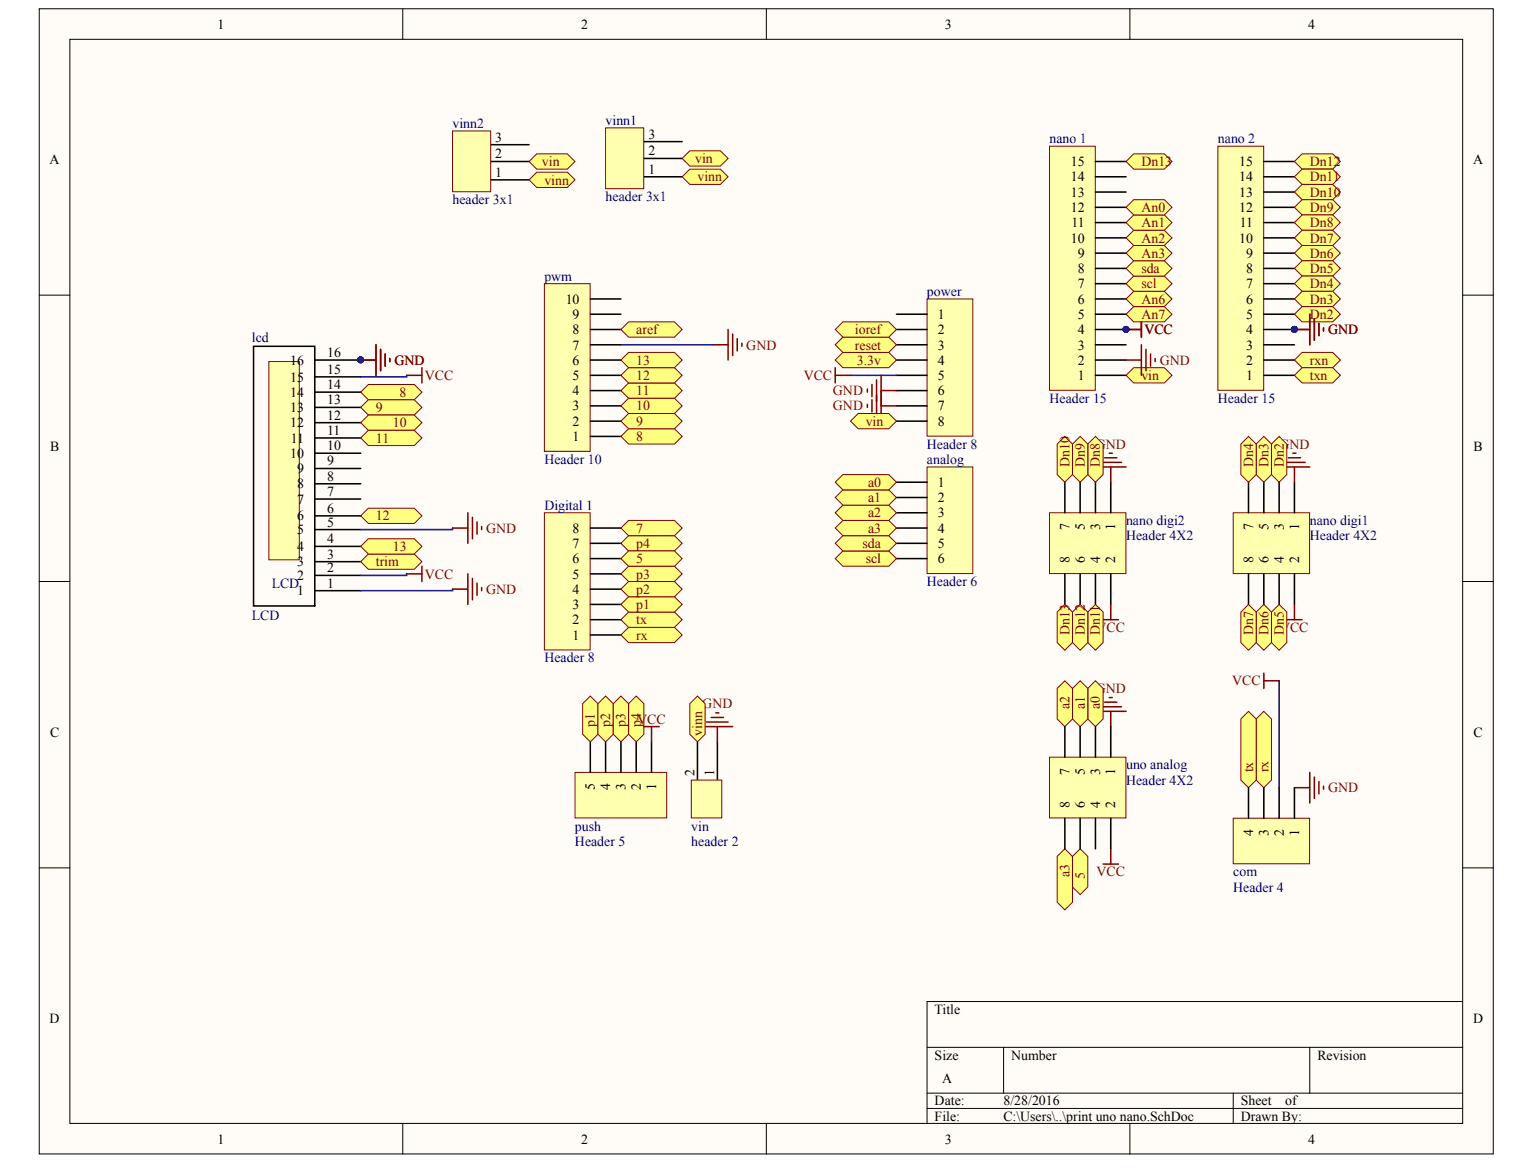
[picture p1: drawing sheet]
<svg xmlns="http://www.w3.org/2000/svg" width="271mm" height="206mm" viewBox="0 0 271 206" stroke-linecap="round" stroke-linejoin="round" font-family="sans-serif">
<g fill="#fffcf8" stroke="#000" stroke-width=".18">
<path d="M6.9 1.5h256.5v202h-256.5z"/>
<path d="M12.3 6.9h245.7v191.3h-245.7z"/>
</g>
<g fill="none" stroke="#000" stroke-width=".18">
<path d="M71 1.5v5.4M135.2 1.5v5.4M199.3 1.5v5.4M6.9 52.1h5.4M258 52.1h5.4M6.9 102.6h5.4M258 102.6h5.4M6.9 153.1h5.4M258 153.1h5.4M258 176.7h-94.5v21.5M71 198.2v5.4M135.2 198.2v5.4"/>
<path d="M163.5 184.7h94.5M163.5 192.8h94.5M163.5 195.5h94.5M177 184.7v8.1M199.3 198.2v5.4M217.5 192.8v5.4M231 184.7v8.1"/>
</g>
<path d="M96 90.4h8.1v24.2h-8.1z" fill="#ffffb0" stroke="#800000" stroke-width=".18"/>
<path d="M104.1 98.5h5.4M104.1 95.8h5.4M104.1 93.1h5.4M104.1 112h5.4M104.1 109.3h5.4M104.1 106.6h5.4M104.1 103.9h5.4M104.1 101.2h5.4" fill="none" stroke="#000" stroke-width=".27"/>
<g fill="#ffff80" stroke="#800000" stroke-width=".18">
<path d="M109.5 112l1.4-1.3h8.1l1.3 1.3-1.3 1.3h-8.1z" fill-rule="evenodd"/>
<path d="M109.5 109.3l1.4-1.3h8.1l1.3 1.3-1.3 1.4h-8.1z" fill-rule="evenodd"/>
<path d="M109.5 106.6l1.4-1.3h8.1l1.3 1.3-1.3 1.4h-8.1z" fill-rule="evenodd"/>
<path d="M109.5 103.9l1.4-1.3h8.1l1.3 1.3-1.3 1.4h-8.1z" fill-rule="evenodd"/>
<path d="M109.5 101.2l1.4-1.3h8.1l1.3 1.3-1.3 1.4h-8.1z" fill-rule="evenodd"/>
<path d="M109.5 95.8l1.4-1.3h8.1l1.3 1.3-1.3 1.4h-8.1z" fill-rule="evenodd"/>
<path d="M109.5 98.5l1.4-1.3h8.1l1.3 1.3-1.3 1.4h-8.1z" fill-rule="evenodd"/>
<path d="M109.5 93.1l1.4-1.3h8.1l1.3 1.3-1.3 1.4h-8.1z" fill-rule="evenodd"/>
</g>
<path d="M96 50h8.1v29.6h-8.1z" fill="#ffffb0" stroke="#800000" stroke-width=".18"/>
<path d="M104.1 58.1h5.4M104.1 55.4h5.4M104.1 52.7h5.4M104.1 77h5.4M104.1 74.3h5.4M104.1 71.6h5.4M104.1 68.9h5.4M104.1 66.2h5.4M104.1 63.5h5.4M104.1 60.8h5.4" fill="none" stroke="#000" stroke-width=".27"/>
<g fill="#ffff80" stroke="#800000" stroke-width=".18">
<path d="M109.5 77l1.4-1.4h8.1l1.3 1.4-1.3 1.3h-8.1z" fill-rule="evenodd"/>
<path d="M109.5 74.3l1.4-1.4h8.1l1.3 1.4-1.3 1.3h-8.1z" fill-rule="evenodd"/>
<path d="M109.5 71.6l1.4-1.4h8.1l1.3 1.4-1.3 1.3h-8.1z" fill-rule="evenodd"/>
<path d="M109.5 68.9l1.4-1.3h8.1l1.3 1.3-1.3 1.3h-8.1z" fill-rule="evenodd"/>
<path d="M109.5 66.2l1.4-1.3h8.1l1.3 1.3-1.3 1.4h-8.1z" fill-rule="evenodd"/>
<path d="M109.5 63.5l1.4-1.3h8.1l1.3 1.3-1.3 1.4h-8.1z" fill-rule="evenodd"/>
<path d="M109.5 58.1l1.4-1.3h8.1l1.3 1.3-1.3 1.4h-8.1z" fill-rule="evenodd"/>
</g>
<path d="M128.4 58.1v5.4M129.2 58.9v3.8M130 59.7v2.2M125.7 60.8h2.7M130.9 60.5v.6" fill="none" stroke="#800000" stroke-width=".27"/>
<path d="M109.5 60.8h16.2" fill="none" stroke="#000080" stroke-width=".27"/>
<path d="M163.5 82.4h8.1v18.8h-8.1z" fill="#ffffb0" stroke="#800000" stroke-width=".18"/>
<path d="M158.1 85.1h5.4M158.1 87.8h5.4M158.1 90.4h5.4M158.1 93.1h5.4M158.1 95.8h5.4M158.1 98.5h5.4" fill="none" stroke="#000" stroke-width=".27"/>
<path d="M163.5 52.7h8.1v24.2h-8.1z" fill="#ffffb0" stroke="#800000" stroke-width=".18"/>
<path d="M158.1 55.4h5.4M158.1 58.1h5.4M158.1 60.8h5.4M158.1 63.5h5.4M158.1 66.2h5.4M158.1 68.9h5.4M158.1 71.6h5.4M158.1 74.3h5.4" fill="none" stroke="#000" stroke-width=".27"/>
<g fill="#ffff80" stroke="#800000" stroke-width=".18">
<path d="M147.3 98.5l1.4-1.3h8.1l1.3 1.3-1.3 1.4h-8.1z" fill-rule="evenodd"/>
<path d="M147.3 95.8l1.4-1.3h8.1l1.3 1.3-1.3 1.4h-8.1z" fill-rule="evenodd"/>
<path d="M147.3 93.1l1.4-1.3h8.1l1.3 1.3-1.3 1.4h-8.1z" fill-rule="evenodd"/>
<path d="M147.3 90.4l1.4-1.3h8.1l1.3 1.3-1.3 1.4h-8.1z" fill-rule="evenodd"/>
<path d="M147.3 87.8l1.4-1.4h8.1l1.3 1.4-1.3 1.3h-8.1z" fill-rule="evenodd"/>
<path d="M147.3 85.1l1.4-1.4h8.1l1.3 1.4-1.3 1.3h-8.1z" fill-rule="evenodd"/>
</g>
<path d="M147.3 64.9v2.7M147.3 66.2h2.7M153 68.6v.6M153 71.3v.6M153.8 67.8v2.2M153.8 70.5v2.2M154.6 67v6.5M155.4 66.2v8.1M155.4 68.9h2.7M155.4 71.6h2.7" fill="none" stroke="#800000" stroke-width=".27"/>
<path d="M150 66.2h8.1" fill="none" stroke="#000080" stroke-width=".27"/>
<g fill="#ffff80" stroke="#800000" stroke-width=".18">
<path d="M147.3 63.5l1.4-1.3h8.1l1.3 1.3-1.3 1.4h-8.1z" fill-rule="evenodd"/>
<path d="M147.3 60.8l1.4-1.3h8.1l1.3 1.3-1.3 1.4h-8.1z" fill-rule="evenodd"/>
<path d="M147.3 58.1l1.4-1.3h8.1l1.3 1.3-1.3 1.4h-8.1z" fill-rule="evenodd"/>
<path d="M150 74.3l1.4-1.4h5.4l1.3 1.4-1.3 1.3h-5.4z" fill-rule="evenodd"/>
</g>
<path d="M123 130.9v8M126.5 130.9v8" fill="none" stroke="#000" stroke-width=".27"/>
<path d="M121.9 137.6h5.4v6.7h-5.4z" fill="#ffffb0" stroke="#800000" stroke-width=".18"/>
<path d="M123.8 128.2h5.4M124.6 127.4h3.8M125.5 126.5h2.1M126.3 125.7h.5M126.5 128.2v2.7" fill="none" stroke="#800000" stroke-width=".27"/>
<path d="M121.7 124.1l1.3-1.3 1.4 1.3v5.4l-1.4 1.4-1.3-1.4z" fill-rule="evenodd" fill="#ffff80" stroke="#800000" stroke-width=".18"/>
<path d="M101.4 136.2h16.2v8.1h-16.2z" fill="#ffffb0" stroke="#800000" stroke-width=".18"/>
<path d="M104.1 130.9v5.3M106.8 130.9v5.3M109.5 130.9v5.3M112.2 130.9v5.3M114.9 130.9v5.3" fill="none" stroke="#000" stroke-width=".27"/>
<path d="M110.9 124.1l1.3-1.3 1.4 1.3v5.4l-1.4 1.4-1.3-1.4z" fill-rule="evenodd" fill="#ffff80" stroke="#800000" stroke-width=".18"/>
<path d="M113.6 128.2h2.7M114.9 128.2v2.7" fill="none" stroke="#800000" stroke-width=".27"/>
<path d="M44.7 61.1h10.8v45.8h-10.8z" fill="none" stroke="#000" stroke-width=".27"/>
<path d="M47.4 63.8h5.4v34.9h-5.4z" fill="#ffffb0" stroke="#800000" stroke-width=".18"/>
<g fill="none" stroke="#000" stroke-width=".27">
<path d="M55.5 79.9h8.1M55.5 77.2h8.1M55.5 74.6h8.1M55.5 71.9h8.1M55.5 69.2h8.1M55.5 66.5h8.1M55.5 63.5h8.1M55.5 99.1h8.1M55.5 96.4h8.1M55.5 93.4h8.1M55.5 91h8.1M55.5 88h8.1"/>
<path d="M55.5 85.3h8.1M55.5 82.6h8.1M55.5 104.2h8.1M55.5 101.5h8.1"/>
</g>
<circle cx="63.6" cy="63.5" r=".52" fill="#000080" stroke="#000080" stroke-width=".18"/>
<g fill="none" stroke="#800000" stroke-width=".27">
<path d="M71.7 66.2h2.7M74.4 64.9v2.7M74.4 99.9v2.7M79.8 93.1h2.7M82.5 90.4v5.4M83.3 91.3v3.7M84.1 92.1v2.1M85 92.9v.5M71.7 101.2h2.7M79.8 103.9h2.7M82.5 101.2v5.4M83.3 102v3.8"/>
<path d="M84.1 102.8v2.2M85 103.7v.5"/>
</g>
<path d="M71.7 66.2v.3h-8.1M79.8 93.1v.3h-16.2M71.7 101.2v.3h-8.1M79.8 103.9v.3h-16.2" fill="none" stroke="#000080" stroke-width=".27"/>
<g fill="#ffff80" stroke="#800000" stroke-width=".18">
<path d="M63.6 99.1l1.4-1.4h8.1l1.3 1.4-1.3 1.3h-8.1z" fill-rule="evenodd"/>
<path d="M63.6 96.4l1.4-1.4h8.1l1.3 1.4-1.3 1.3h-8.1z" fill-rule="evenodd"/>
<path d="M63.6 91l1.4-1.4h8.1l1.3 1.4-1.3 1.3h-8.1z" fill-rule="evenodd"/>
<path d="M63.6 69.2l1.4-1.4h8.1l1.3 1.4-1.3 1.3h-8.1z" fill-rule="evenodd"/>
<path d="M63.6 71.9l1.4-1.4h8.1l1.3 1.4-1.3 1.3h-8.1z" fill-rule="evenodd"/>
<path d="M63.6 74.6l1.4-1.4h8.1l1.3 1.4-1.3 1.3h-8.1z" fill-rule="evenodd"/>
<path d="M63.6 77.2l1.4-1.3h8.1l1.3 1.3-1.3 1.4h-8.1z" fill-rule="evenodd"/>
</g>
<path d="M63.6 63.5h2.7M66.3 60.8v5.4M67.1 61.6v3.8M67.9 62.4v2.2M68.8 63.2v.6" fill="none" stroke="#800000" stroke-width=".27"/>
<circle cx="63.6" cy="63.5" r=".52" fill="#000080" stroke="#000080" stroke-width=".18"/>
<path d="M185.1 25.8h8.1v43h-8.1z" fill="#ffffb0" stroke="#800000" stroke-width=".18"/>
<g fill="none" stroke="#000" stroke-width=".27">
<path d="M193.2 39.3h5.4M193.2 36.6h5.4M193.2 33.9h5.4M193.2 31.2h5.4M193.2 28.5h5.4M193.2 58.1h5.4M193.2 55.4h5.4M193.2 52.7h5.4M193.2 50h5.4M193.2 47.3h5.4M193.2 44.7h5.4M193.2 42h5.4"/>
<path d="M193.2 66.2h5.4M193.2 63.5h5.4M193.2 60.8h5.4"/>
</g>
<circle cx="198.6" cy="58.1" r=".52" fill="#000080" stroke="#000080" stroke-width=".18"/>
<path d="M214.8 25.8h8.1v43h-8.1z" fill="#ffffb0" stroke="#800000" stroke-width=".18"/>
<g fill="none" stroke="#000" stroke-width=".27">
<path d="M222.9 39.3h5.4M222.9 36.6h5.4M222.9 33.9h5.4M222.9 31.2h5.4M222.9 28.5h5.4M222.9 58.1h5.4M222.9 55.4h5.4M222.9 52.7h5.4M222.9 50h5.4M222.9 47.3h5.4M222.9 44.7h5.4M222.9 42h5.4"/>
<path d="M222.9 66.2h5.4M222.9 63.5h5.4M222.9 60.8h5.4"/>
</g>
<circle cx="228.3" cy="58.1" r=".52" fill="#000080" stroke="#000080" stroke-width=".18"/>
<g fill="#ffff80" stroke="#800000" stroke-width=".18">
<path d="M198.6 66.2l1.4-1.3h5.4l1.3 1.3-1.3 1.4h-5.4z" fill-rule="evenodd"/>
<path d="M198.6 55.4l1.4-1.3h5.4l1.3 1.3-1.3 1.4h-5.4z" fill-rule="evenodd"/>
<path d="M198.6 52.7l1.4-1.3h5.4l1.3 1.3-1.3 1.4h-5.4z" fill-rule="evenodd"/>
<path d="M198.6 50l1.4-1.3h5.4l1.3 1.3-1.3 1.4h-5.4z" fill-rule="evenodd"/>
<path d="M198.6 47.3l1.4-1.3h5.4l1.3 1.3-1.3 1.4h-5.4z" fill-rule="evenodd"/>
<path d="M198.6 44.7l1.4-1.4h5.4l1.3 1.4-1.3 1.3h-5.4z" fill-rule="evenodd"/>
<path d="M198.6 42l1.4-1.4h5.4l1.3 1.4-1.3 1.3h-5.4z" fill-rule="evenodd"/>
<path d="M198.6 39.3l1.4-1.4h5.4l1.3 1.4-1.3 1.3h-5.4z" fill-rule="evenodd"/>
<path d="M198.6 36.6l1.4-1.4h5.4l1.3 1.4-1.3 1.3h-5.4z" fill-rule="evenodd"/>
<path d="M198.6 28.5l1.4-1.4h5.4l1.3 1.4-1.3 1.3h-5.4z" fill-rule="evenodd"/>
</g>
<path d="M198.6 58.1h2.7M201.3 56.8v2.7M198.6 63.5h2.7M201.3 60.8v5.4M202.1 61.6v3.8M202.9 62.4v2.2M203.8 63.2v.6" fill="none" stroke="#800000" stroke-width=".27"/>
<circle cx="198.6" cy="58.1" r=".52" fill="#000080" stroke="#000080" stroke-width=".18"/>
<g fill="#ffff80" stroke="#800000" stroke-width=".18">
<path d="M228.3 28.5l1.4-1.4h5.4l1.3 1.4-1.3 1.3h-5.4z" fill-rule="evenodd"/>
<path d="M228.3 31.2l1.4-1.4h5.4l1.3 1.4-1.3 1.3h-5.4z" fill-rule="evenodd"/>
<path d="M228.3 33.9l1.4-1.4h5.4l1.3 1.4-1.3 1.3h-5.4z" fill-rule="evenodd"/>
<path d="M228.3 36.6l1.4-1.4h5.4l1.3 1.4-1.3 1.3h-5.4z" fill-rule="evenodd"/>
<path d="M228.3 39.3l1.4-1.4h5.4l1.3 1.4-1.3 1.3h-5.4z" fill-rule="evenodd"/>
<path d="M228.3 42l1.4-1.4h5.4l1.3 1.4-1.3 1.3h-5.4z" fill-rule="evenodd"/>
<path d="M228.3 44.7l1.4-1.4h5.4l1.3 1.4-1.3 1.3h-5.4z" fill-rule="evenodd"/>
<path d="M228.3 47.3l1.4-1.3h5.4l1.3 1.3-1.3 1.4h-5.4z" fill-rule="evenodd"/>
<path d="M228.3 50l1.4-1.3h5.4l1.3 1.3-1.3 1.4h-5.4z" fill-rule="evenodd"/>
<path d="M228.3 52.7l1.4-1.3h5.4l1.3 1.3-1.3 1.4h-5.4z" fill-rule="evenodd"/>
<path d="M228.3 55.4l1.4-1.3h5.4l1.3 1.3-1.3 1.4h-5.4z" fill-rule="evenodd"/>
<path d="M228.3 63.5l1.4-1.3h5.4l1.3 1.3-1.3 1.4h-5.4z" fill-rule="evenodd"/>
<path d="M228.3 66.2l1.4-1.3h5.4l1.3 1.3-1.3 1.4h-5.4z" fill-rule="evenodd"/>
</g>
<path d="M228.3 58.1h2.7M231 55.4v5.4M231.8 56.2v3.8M232.6 57v2.2M233.5 57.9v.5" fill="none" stroke="#800000" stroke-width=".27"/>
<circle cx="228.3" cy="58.1" r=".52" fill="#000080" stroke="#000080" stroke-width=".18"/>
<path d="M217.5 90.4h13.5v10.8h-13.5z" fill="#ffffb0" stroke="#800000" stroke-width=".18"/>
<path d="M220.2 85.1v5.3M222.9 85.1v5.3M225.6 85.1v5.3M228.3 85.1v5.3M220.2 101.2v5.4M222.9 101.2v5.4M225.6 101.2v5.4M228.3 101.2v5.4" fill="none" stroke="#000" stroke-width=".27"/>
<path d="M185.1 90.4h13.5v10.8h-13.5z" fill="#ffffb0" stroke="#800000" stroke-width=".18"/>
<path d="M187.8 85.1v5.3M190.5 85.1v5.3M193.2 85.1v5.3M195.9 85.1v5.3M187.8 101.2v5.4M190.5 101.2v5.4M193.2 101.2v5.4M195.9 101.2v5.4" fill="none" stroke="#000" stroke-width=".27"/>
<path d="M225.6 82.4h5.4M226.4 81.6h3.8M227 109.3h2.7M228.3 106.6v2.7" fill="none" stroke="#800000" stroke-width=".27"/>
<g fill="#ffff80" stroke="#800000" stroke-width=".18">
<path d="M224.3 78.3l1.3-1.3 1.4 1.3v5.4l-1.4 1.4-1.3-1.4z" fill-rule="evenodd"/>
<path d="M221.6 78.3l1.3-1.3 1.4 1.3v5.4l-1.4 1.4-1.3-1.4z" fill-rule="evenodd"/>
<path d="M218.9 78.3l1.3-1.3 1.4 1.3v5.4l-1.4 1.4-1.3-1.4z" fill-rule="evenodd"/>
<path d="M224.3 108l1.3-1.4 1.4 1.4v5.3l-1.4 1.4-1.3-1.4z" fill-rule="evenodd"/>
<path d="M221.6 108l1.3-1.4 1.4 1.4v5.3l-1.4 1.4-1.3-1.4z" fill-rule="evenodd"/>
<path d="M218.9 108l1.3-1.4 1.4 1.4v5.3l-1.4 1.4-1.3-1.4z" fill-rule="evenodd"/>
</g>
<path d="M193.2 82.4h5.4M194 81.6h3.8M194.6 109.3h2.7M195.9 106.6v2.7" fill="none" stroke="#800000" stroke-width=".27"/>
<g fill="#ffff80" stroke="#800000" stroke-width=".18">
<path d="M191.9 78.3l1.3-1.3 1.4 1.3v5.4l-1.4 1.4-1.3-1.4z" fill-rule="evenodd"/>
<path d="M189.2 78.3l1.3-1.3 1.4 1.3v5.4l-1.4 1.4-1.3-1.4z" fill-rule="evenodd"/>
<path d="M186.5 78.3l1.3-1.3 1.4 1.3v5.4l-1.4 1.4-1.3-1.4z" fill-rule="evenodd"/>
<path d="M191.9 108l1.3-1.4 1.4 1.4v5.3l-1.4 1.4-1.3-1.4z" fill-rule="evenodd"/>
<path d="M189.2 108l1.3-1.4 1.4 1.4v5.3l-1.4 1.4-1.3-1.4z" fill-rule="evenodd"/>
<path d="M186.5 108l1.3-1.4 1.4 1.4v5.3l-1.4 1.4-1.3-1.4z" fill-rule="evenodd"/>
</g>
<path d="M222.9 118.7v2.7M222.9 120.1h2.7M228.3 138.9h2.7M231 136.2v5.4M231.8 137.1v3.7M232.6 137.9v2.1M233.5 138.7v.5" fill="none" stroke="#800000" stroke-width=".27"/>
<g fill="#ffff80" stroke="#800000" stroke-width=".18">
<path d="M221.6 126.8l1.3-1.3 1.4 1.3v10.8l-1.4 1.3-1.3-1.3z" fill-rule="evenodd"/>
<path d="M218.9 126.8l1.3-1.3 1.4 1.3v10.8l-1.4 1.3-1.3-1.3z" fill-rule="evenodd"/>
</g>
<path d="M217.5 144.3h13.5v8.1h-13.5z" fill="#ffffb0" stroke="#800000" stroke-width=".18"/>
<path d="M220.2 138.9v5.4M222.9 138.9v5.4M225.6 138.9v5.4M228.3 138.9v5.4" fill="none" stroke="#000" stroke-width=".27"/>
<path d="M225.6 120.1v18.8" fill="none" stroke="#000080" stroke-width=".27"/>
<path d="M193.2 125.5h5.4M194 124.7h3.8M194.6 152.4h2.7M195.9 149.7v2.7" fill="none" stroke="#800000" stroke-width=".27"/>
<g fill="#ffff80" stroke="#800000" stroke-width=".18">
<path d="M191.9 121.4l1.3-1.3 1.4 1.3v5.4l-1.4 1.4-1.3-1.4z" fill-rule="evenodd"/>
<path d="M189.2 121.4l1.3-1.3 1.4 1.3v5.4l-1.4 1.4-1.3-1.4z" fill-rule="evenodd"/>
<path d="M186.5 121.4l1.3-1.3 1.4 1.3v5.4l-1.4 1.4-1.3-1.4z" fill-rule="evenodd"/>
<path d="M186.5 151.1l1.3-1.4 1.4 1.4v8l-1.4 1.4-1.3-1.4z" fill-rule="evenodd"/>
<path d="M189.2 151.1l1.3-1.4 1.4 1.4v5.4l-1.4 1.3-1.3-1.3z" fill-rule="evenodd"/>
</g>
<path d="M185.1 133.6h13.5v10.7h-13.5z" fill="#ffffb0" stroke="#800000" stroke-width=".18"/>
<path d="M85.2 31.7h8.1M85.2 28.5h8.1M85.2 25.5h8.1M187.8 128.2v5.4M190.5 128.2v5.4M193.2 128.2v5.4M195.9 128.2v5.4M187.8 144.3v5.4M190.5 144.3v5.4M193.2 144.3v5.4M195.9 144.3v5.4" fill="none" stroke="#000" stroke-width=".27"/>
<path d="M79.8 23.1h6.7v10.7h-6.7z" fill="#ffffb0" stroke="#800000" stroke-width=".18"/>
<path d="M112.2 31.2h8.1M112.2 27.9h8.1M112.2 25h8.1" fill="none" stroke="#000" stroke-width=".27"/>
<path d="M106.8 22.6h6.7v10.7h-6.7z" fill="#ffffb0" stroke="#800000" stroke-width=".18"/>
<g fill="#ffff80" stroke="#800000" stroke-width=".18">
<path d="M120.3 27.9l1.4-1.3h5.4l1.3 1.3-1.3 1.4h-5.4z" fill-rule="evenodd"/>
<path d="M93.3 28.5l1.4-1.4h5.4l1.3 1.4-1.3 1.3h-5.4z" fill-rule="evenodd"/>
<path d="M120.3 31.2l1.4-1.4h5.4l1.3 1.4-1.3 1.3h-5.4z" fill-rule="evenodd"/>
<path d="M93.3 31.7l1.4-1.3h5.4l1.3 1.3-1.3 1.4h-5.4z" fill-rule="evenodd"/>
</g>
<g font-size="8.1" fill="#800000">
<text x="191.9" y="82.5">PODN8</text>
<text x="224.4" y="82.5">PODN2</text>
<text x="191.9" y="125.9">POa0</text>
<text x="105.5" y="128.7">POP2</text>
</g>
<g font-size="2.4">
<text x="38.4" y="5.1">1</text>
<text x="102.5" y="5.1">2</text>
<text x="166.6" y="5.1">3</text>
<text x="230.7" y="5.1">4</text>
<text x="8.7" y="29">A</text>
<text x="87.4" y="28">2</text>
<text x="87.4" y="25">3</text>
<text x="114.4" y="27.4">2</text>
<text x="114.4" y="24.5">3</text>
<text x="188.9" y="29.3">15</text>
<text x="218.6" y="29.3">15</text>
<text x="259.8" y="29">A</text>
<text x="87.4" y="31.2">1</text>
<text x="114.4" y="30.7">1</text>
<text x="188.9" y="34.7">13</text>
<text x="188.9" y="32">14</text>
<text x="218.6" y="34.7">13</text>
<text x="218.6" y="32">14</text>
<text x="188.9" y="37.4">12</text>
<text x="189" y="40.1">11</text>
<text x="218.6" y="37.4">12</text>
<text x="218.7" y="40.1">11</text>
<text x="188.9" y="42.8">10</text>
<text x="190.1" y="45.5">9</text>
<text x="218.6" y="42.8">10</text>
<text x="219.8" y="45.5">9</text>
<text x="99.8" y="53.6">10</text>
<text x="190.1" y="53.6">6</text>
<text x="190.1" y="50.9">7</text>
<text x="190.1" y="48.2">8</text>
<text x="219.8" y="53.6">6</text>
<text x="219.8" y="50.9">7</text>
<text x="219.8" y="48.2">8</text>
<text x="101" y="58.9">8</text>
<text x="101" y="56.3">9</text>
<text x="165.4" y="56.3">1</text>
<text x="165.4" y="58.9">2</text>
<text x="190.1" y="58.9">4</text>
<text x="190.1" y="56.3">5</text>
<text x="219.8" y="58.9">4</text>
<text x="219.8" y="56.3">5</text>
<text x="51.2" y="64.3">16</text>
<text x="57.7" y="66">15</text>
<text x="57.7" y="63">16</text>
<text x="101" y="64.3">6</text>
<text x="101" y="61.6">7</text>
<text x="165.4" y="61.6">3</text>
<text x="165.4" y="64.3">4</text>
<text x="190.1" y="64.3">2</text>
<text x="190.1" y="61.6">3</text>
<text x="219.8" y="64.3">2</text>
<text x="219.8" y="61.6">3</text>
<text x="51.2" y="70">14</text>
<text x="51.2" y="67.3">15</text>
<text x="57.7" y="71.3">13</text>
<text x="57.7" y="68.6">14</text>
<text x="101" y="69.7">4</text>
<text x="101" y="67">5</text>
<text x="165.4" y="67">5</text>
<text x="165.4" y="69.7">6</text>
<text x="190.1" y="67">1</text>
<text x="219.8" y="67">1</text>
<text x="51.2" y="75.4">12</text>
<text x="51.2" y="72.7">13</text>
<text x="57.7" y="76.7">11</text>
<text x="57.7" y="74">12</text>
<text x="101" y="77.8">1</text>
<text x="101" y="75.1">2</text>
<text x="101" y="72.4">3</text>
<text x="165.4" y="72.4">7</text>
<text x="165.4" y="75.1">8</text>
<text x="8.8" y="79.5">B</text>
<text x="51.2" y="80.8">10</text>
<text x="51.3" y="78.1">11</text>
<text x="52.4" y="83.5">9</text>
<text x="57.7" y="82.1">9</text>
<text x="57.7" y="79.4">10</text>
<text x="259.9" y="79.5">B</text>
<text x="52.4" y="88.8">7</text>
<text x="52.4" y="86.2">8</text>
<text x="57.7" y="87.5">7</text>
<text x="57.7" y="84.8">8</text>
<text x="165.4" y="85.9">1</text>
<text x="165.4" y="88.6">2</text>
<text x="52.4" y="94.2">5</text>
<text x="52.4" y="91.8">6</text>
<text x="57.7" y="95.8">4</text>
<text x="57.7" y="92.9">5</text>
<text x="57.7" y="90.5">6</text>
<text x="101" y="94">8</text>
<text x="165.4" y="91.3">3</text>
<text x="165.4" y="94">4</text>
<text x="188.7" y="93.6" transform="rotate(-90 188.7 93.6)">7</text>
<text x="191.4" y="93.6" transform="rotate(-90 191.4 93.6)">5</text>
<text x="194.1" y="93.6" transform="rotate(-90 194.1 93.6)">3</text>
<text x="196.7" y="93.6" transform="rotate(-90 196.7 93.6)">1</text>
<text x="221" y="93.6" transform="rotate(-90 221 93.6)">7</text>
<text x="223.7" y="93.6" transform="rotate(-90 223.7 93.6)">5</text>
<text x="226.4" y="93.6" transform="rotate(-90 226.4 93.6)">3</text>
<text x="229.1" y="93.6" transform="rotate(-90 229.1 93.6)">1</text>
<text x="52.4" y="99.9">3</text>
<text x="52.4" y="97.2">4</text>
<text x="57.7" y="101">2</text>
<text x="57.7" y="98.5">3</text>
<text x="101" y="99.4">6</text>
<text x="101" y="96.7">7</text>
<text x="165.4" y="96.7">5</text>
<text x="165.4" y="99.4">6</text>
<text x="188.7" y="99.4" transform="rotate(-90 188.7 99.4)">8</text>
<text x="191.4" y="99.4" transform="rotate(-90 191.4 99.4)">6</text>
<text x="194.1" y="99.4" transform="rotate(-90 194.1 99.4)">4</text>
<text x="196.7" y="99.4" transform="rotate(-90 196.7 99.4)">2</text>
<text x="221" y="99.4" transform="rotate(-90 221 99.4)">8</text>
<text x="223.7" y="99.4" transform="rotate(-90 223.7 99.4)">6</text>
<text x="226.4" y="99.4" transform="rotate(-90 226.4 99.4)">4</text>
<text x="229.1" y="99.4" transform="rotate(-90 229.1 99.4)">2</text>
<text x="52.4" y="105">1</text>
<text x="52.4" y="102.3">2</text>
<text x="57.7" y="103.7">1</text>
<text x="101" y="107.4">3</text>
<text x="101" y="104.7">4</text>
<text x="101" y="102">5</text>
<text x="101" y="112.8">1</text>
<text x="101" y="110.1">2</text>
<text x="8.8" y="130">C</text>
<text x="259.9" y="130">C</text>
<text x="122.5" y="136.8" transform="rotate(-90 122.5 136.8)">2</text>
<text x="126" y="136.8" transform="rotate(-90 126 136.8)">1</text>
<text x="188.7" y="136.7" transform="rotate(-90 188.7 136.7)">7</text>
<text x="191.4" y="136.7" transform="rotate(-90 191.4 136.7)">5</text>
<text x="194.1" y="136.7" transform="rotate(-90 194.1 136.7)">3</text>
<text x="196.7" y="136.7" transform="rotate(-90 196.7 136.7)">1</text>
<text x="104.9" y="139.4" transform="rotate(-90 104.9 139.4)">5</text>
<text x="107.6" y="139.4" transform="rotate(-90 107.6 139.4)">4</text>
<text x="110.3" y="139.4" transform="rotate(-90 110.3 139.4)">3</text>
<text x="113" y="139.4" transform="rotate(-90 113 139.4)">2</text>
<text x="115.7" y="139.4" transform="rotate(-90 115.7 139.4)">1</text>
<text x="123.8" y="142" transform="rotate(-90 123.8 142)">2</text>
<text x="127.3" y="142" transform="rotate(-90 127.3 142)">1</text>
<text x="188.7" y="142.4" transform="rotate(-90 188.7 142.4)">8</text>
<text x="191.4" y="142.4" transform="rotate(-90 191.4 142.4)">6</text>
<text x="194.1" y="142.4" transform="rotate(-90 194.1 142.4)">4</text>
<text x="196.7" y="142.4" transform="rotate(-90 196.7 142.4)">2</text>
<text x="221" y="147.4" transform="rotate(-90 221 147.4)">4</text>
<text x="223.7" y="147.4" transform="rotate(-90 223.7 147.4)">3</text>
<text x="226.4" y="147.4" transform="rotate(-90 226.4 147.4)">2</text>
<text x="229.1" y="147.4" transform="rotate(-90 229.1 147.4)">1</text>
<text x="164.9" y="178.8">Title</text>
<text x="8.7" y="180.5">D</text>
<text x="259.8" y="180.5">D</text>
<text x="164.9" y="186.9">Size</text>
<text x="166.2" y="190.9">A</text>
<text x="178.4" y="186.9">Number</text>
<text x="232.4" y="186.9">Revision</text>
<text x="164.9" y="195">Date:</text>
<text x="164.9" y="197.7">File:</text>
<text x="177" y="195">8/28/2016</text>
<text x="177" y="197.7">C:\Users\..\print uno nano.SchDoc</text>
<text x="218.9" y="195">Sheet</text>
<text x="218.9" y="197.7">Drawn By:</text>
<text x="226.7" y="195">of</text>
<text x="38.4" y="201.7">1</text>
<text x="102.5" y="201.7">2</text>
<text x="166.6" y="201.7">3</text>
<text x="230.7" y="201.7">4</text>
</g>
<g font-size="2.4" fill="#000080">
<text x="79.8" y="22.6">vinn2</text>
<text x="106.8" y="22">vinn1</text>
<text x="185.1" y="25.3">nano 1</text>
<text x="214.8" y="25.3">nano 2</text>
<text x="106.8" y="35.5">header 3x1</text>
<text x="79.8" y="36.1">header 3x1</text>
<text x="96" y="49.5">pwm</text>
<text x="163.5" y="52.2">power</text>
<text x="44.4" y="60.3">lcd</text>
<text x="185.1" y="71.1">Header 15</text>
<text x="214.8" y="71.1">Header 15</text>
<text x="96" y="81.8">Header 10</text>
<text x="163.5" y="81.8">analog</text>
<text x="163.5" y="79.1">Header 8</text>
<text x="96" y="89.9">Digital 1</text>
<text x="198.6" y="92.6">nano digi2</text>
<text x="198.6" y="95.3">Header 4X2</text>
<text x="231" y="92.6">nano digi1</text>
<text x="231" y="95.3">Header 4X2</text>
<text x="47.9" y="103.7">LCD</text>
<text x="163.5" y="103.4">Header 6</text>
<text x="44.4" y="109.3">LCD</text>
<text x="96" y="116.9">Header 8</text>
<text x="198.6" y="135.7">uno analog</text>
<text x="198.6" y="138.4">Header 4X2</text>
<text x="101.4" y="146.5">push</text>
<text x="101.4" y="149.2">Header 5</text>
<text x="121.9" y="146.5">vin</text>
<text x="121.9" y="149.2">header 2</text>
<text x="217.5" y="154.6">com</text>
<text x="217.5" y="157.3">Header 4</text>
</g>
<g font-size="2.4" fill="#800000">
<text x="95.6" y="29.3">vin</text>
<text x="122.6" y="28.8">vin</text>
<text x="201.3" y="29.3">Dn13</text>
<text x="231" y="29.3">Dn12</text>
<text x="96" y="32.6">vinn</text>
<text x="123" y="32">vinn</text>
<text x="231" y="32">Dn11</text>
<text x="231" y="34.7">Dn10</text>
<text x="201.3" y="40.1">An1</text>
<text x="201.3" y="37.4">An0</text>
<text x="231" y="37.4">Dn9</text>
<text x="231" y="40.1">Dn8</text>
<text x="201.3" y="45.5">An3</text>
<text x="201.3" y="42.8">An2</text>
<text x="231" y="42.8">Dn7</text>
<text x="231" y="45.5">Dn6</text>
<text x="201.3" y="53.6">An6</text>
<text x="201.3" y="50.9">scl</text>
<text x="201.3" y="48.2">sda</text>
<text x="231" y="48.2">Dn5</text>
<text x="231" y="50.9">Dn4</text>
<text x="231" y="53.6">Dn3</text>
<text x="112.2" y="58.9">aref</text>
<text x="150.8" y="58.9">ioref</text>
<text x="201.3" y="56.3">An7</text>
<text x="201.9" y="58.9">VCC</text>
<text x="231" y="56.3">Dn2</text>
<text x="234.2" y="58.9">GND</text>
<text x="69.6" y="64.3">GND</text>
<text x="112.2" y="64.3">13</text>
<text x="131.6" y="61.6">GND</text>
<text x="150.8" y="61.6">reset</text>
<text x="151.1" y="64.3">3.3v</text>
<text x="204.6" y="64.3">GND</text>
<text x="231" y="64.3">rxn</text>
<text x="70.5" y="70">8</text>
<text x="75" y="67">VCC</text>
<text x="112.2" y="69.7">11</text>
<text x="112.2" y="67">12</text>
<text x="141.8" y="67">VCC</text>
<text x="146.9" y="69.7">GND</text>
<text x="201.3" y="67">vin</text>
<text x="231" y="67">txn</text>
<text x="66.3" y="72.7">9</text>
<text x="69.3" y="75.4">10</text>
<text x="112.2" y="77.8">8</text>
<text x="112.2" y="75.1">9</text>
<text x="112.2" y="72.4">10</text>
<text x="146.9" y="72.4">GND</text>
<text x="152.7" y="75.1">vin</text>
<text x="66.3" y="78.1">11</text>
<text x="188.6" y="82.4" transform="rotate(-90 188.6 82.4)">Dn10</text>
<text x="191.3" y="82.4" transform="rotate(-90 191.3 82.4)">Dn9</text>
<text x="193.3" y="79.1">GND</text>
<text x="194" y="82.4" transform="rotate(-90 194 82.4)">Dn8</text>
<text x="221" y="82.4" transform="rotate(-90 221 82.4)">Dn4</text>
<text x="223.7" y="82.4" transform="rotate(-90 223.7 82.4)">Dn3</text>
<text x="225.7" y="79.1">GND</text>
<text x="226.4" y="82.4" transform="rotate(-90 226.4 82.4)">Dn2</text>
<text x="153.1" y="88.6">a1</text>
<text x="153.1" y="85.9">a0</text>
<text x="66.3" y="91.8">12</text>
<text x="85.8" y="94">GND</text>
<text x="112.2" y="94">7</text>
<text x="153.1" y="94">a3</text>
<text x="153.1" y="91.3">a2</text>
<text x="66.3" y="99.9">trim</text>
<text x="69.3" y="97.2">13</text>
<text x="112.2" y="96.7">p4</text>
<text x="112.2" y="99.4">5</text>
<text x="152.2" y="96.7">sda</text>
<text x="152.7" y="99.4">scl</text>
<text x="75" y="102">VCC</text>
<text x="85.8" y="104.7">GND</text>
<text x="112.2" y="107.4">p1</text>
<text x="112.2" y="104.7">p2</text>
<text x="112.2" y="102">p3</text>
<text x="112.2" y="112.8">rx</text>
<text x="112.2" y="110.1">tx</text>
<text x="188.6" y="112" transform="rotate(-90 188.6 112)">Dn13</text>
<text x="191.3" y="112" transform="rotate(-90 191.3 112)">Dn12</text>
<text x="193.4" y="111.5">VCC</text>
<text x="194" y="112" transform="rotate(-90 194 112)">Dn11</text>
<text x="221" y="112" transform="rotate(-90 221 112)">Dn7</text>
<text x="223.7" y="112" transform="rotate(-90 223.7 112)">Dn6</text>
<text x="225.8" y="111.5">VCC</text>
<text x="226.4" y="112" transform="rotate(-90 226.4 112)">Dn5</text>
<text x="123.9" y="124.9">GND</text>
<text x="188.6" y="125.1" transform="rotate(-90 188.6 125.1)">a2</text>
<text x="191.3" y="125.1" transform="rotate(-90 191.3 125.1)">a1</text>
<text x="193.3" y="122.2">GND</text>
<text x="194" y="125.1" transform="rotate(-90 194 125.1)">a0</text>
<text x="217.4" y="120.9">VCC</text>
<text x="104.9" y="128.2" transform="rotate(-90 104.9 128.2)">p1</text>
<text x="107.6" y="128.2" transform="rotate(-90 107.6 128.2)">p2</text>
<text x="110.3" y="128.2" transform="rotate(-90 110.3 128.2)">p3</text>
<text x="112.4" y="127.6">VCC</text>
<text x="113" y="128.2" transform="rotate(-90 113 128.2)">p4</text>
<text x="123.8" y="129.8" transform="rotate(-90 123.8 129.8)">vi</text>
<text x="123.8" y="127.9" transform="rotate(-90 123.8 127.9)">nn</text>
<text x="221" y="136.3" transform="rotate(-90 221 136.3)">tx</text>
<text x="223.7" y="136.3" transform="rotate(-90 223.7 136.3)">rx</text>
<text x="234.2" y="139.8">GND</text>
<text x="188.6" y="154.7" transform="rotate(-90 188.6 154.7)">a3</text>
<text x="191.3" y="155.1" transform="rotate(-90 191.3 155.1)">5</text>
<text x="193.4" y="154.6">VCC</text>
</g>
</svg>
